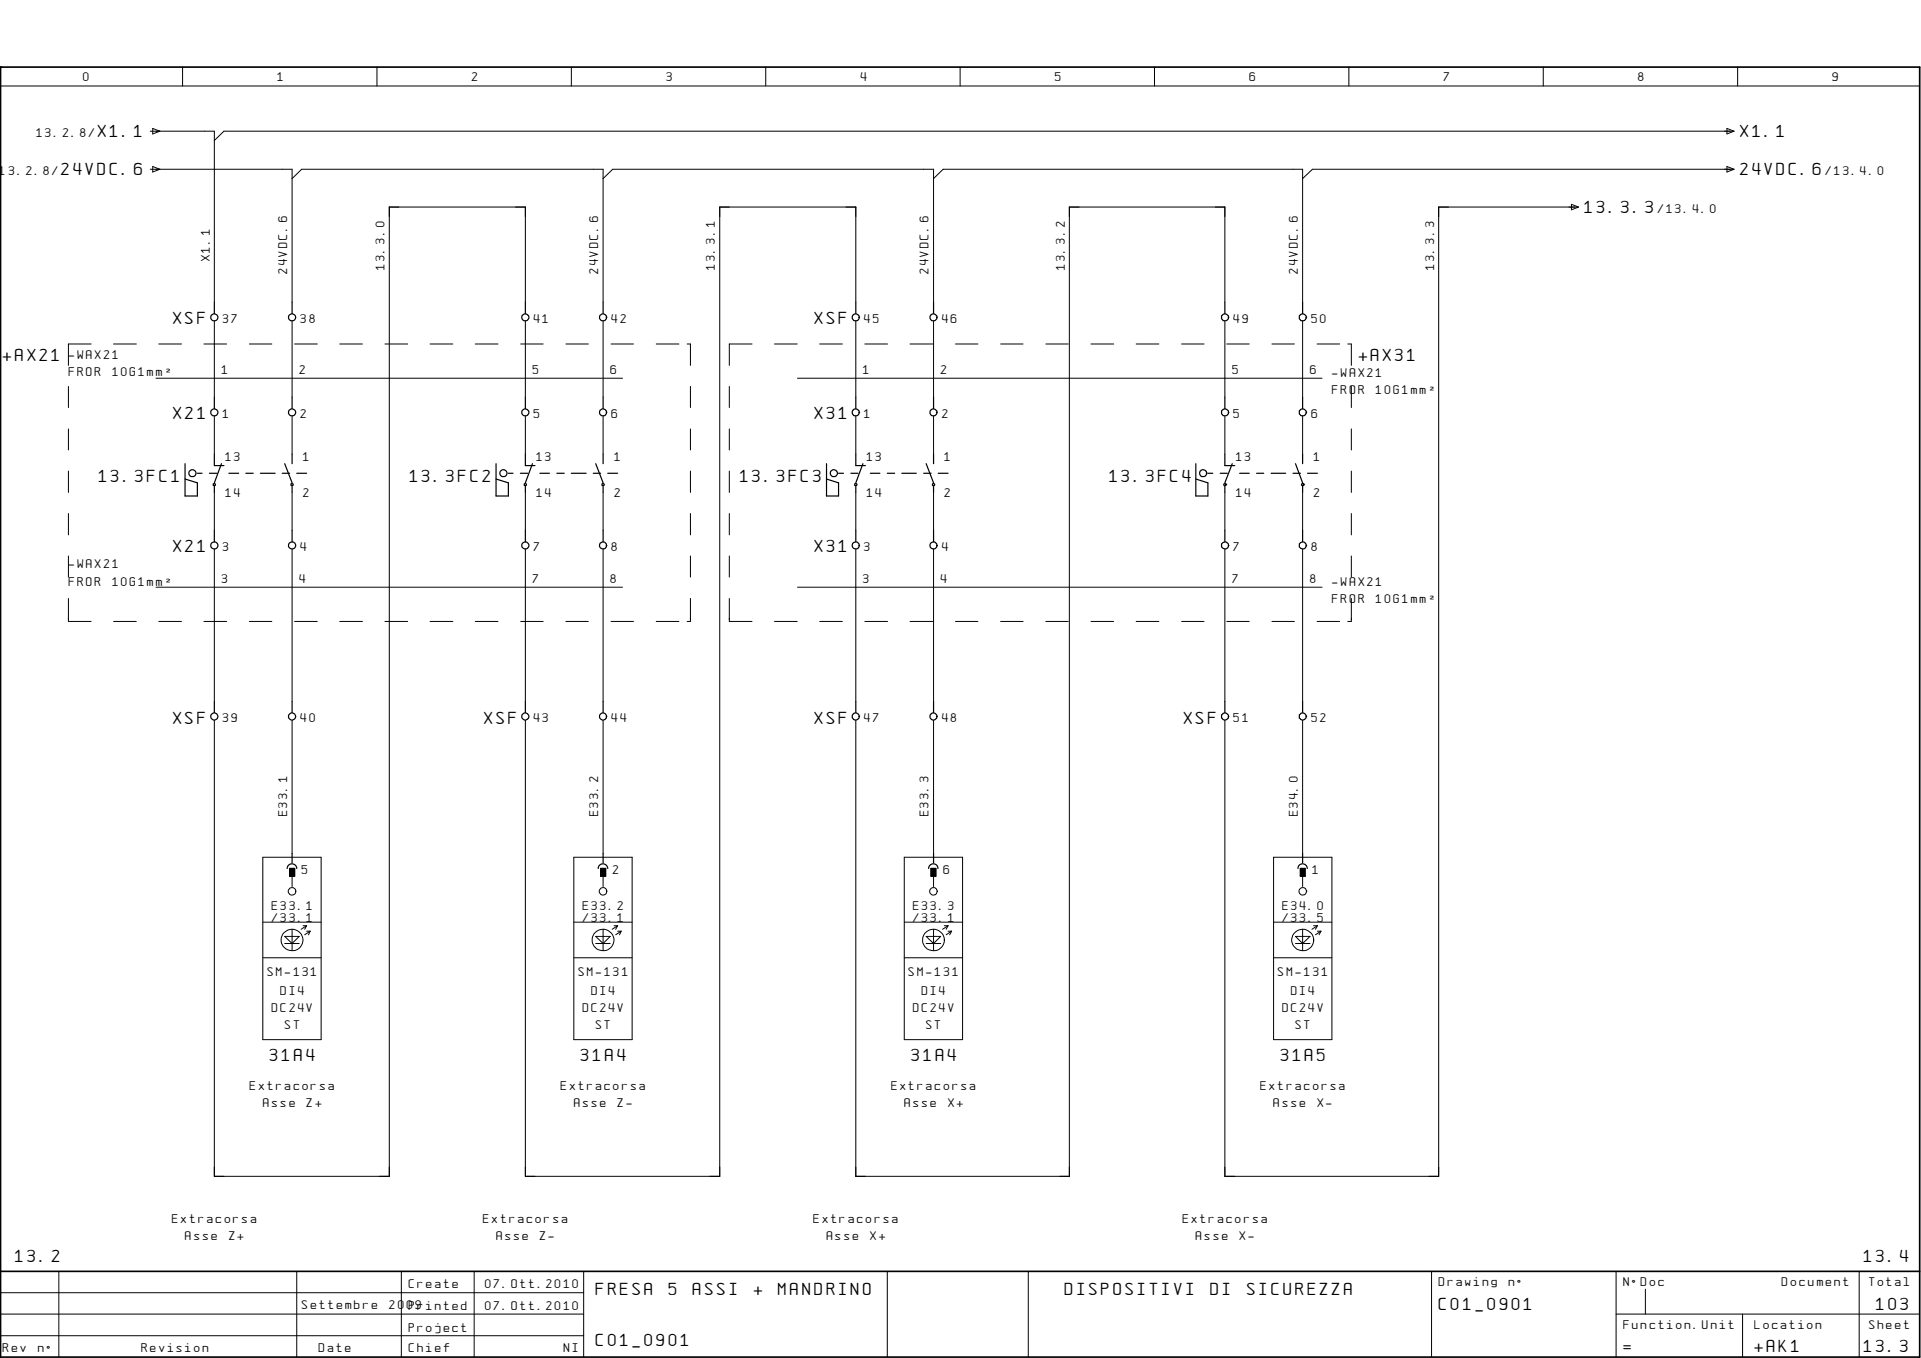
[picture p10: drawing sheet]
<svg xmlns="http://www.w3.org/2000/svg" width="297mm" height="210mm" viewBox="0 0 297 210" stroke-linecap="round" stroke-linejoin="round" font-family="sans-serif">
<path d="M.1 10.4h.1M.1 10.4h296.7v199.4h-296.7zM.1 196.5h296.7" fill="none" stroke="#000" stroke-width=".26"/>
<g fill="none" stroke="#000" stroke-width=".15">
<path d="M.1 13.3h296.7M23.6 19.9l1.1 .4-1.1 .4zM28.2 10.4v2.9M58.3 10.4v2.9M88.3 10.4v2.9M118.4 10.4v2.9M148.5 10.4v2.9M178.5 10.4v2.9M208.6 10.4v2.9M238.6 10.4v2.9M267 19.9l1.1 .4-1.1 .4zM268.7 10.4v2.9"/>
<path d="M23.2 20.3h9.9v26.4M23.2 26.2h22v20.5M23.6 25.7l1.1 .5-1.1 .4zM45.2 27.6l1.4-1.4h46.7v20.5M93.3 27.6l1.4-1.4h49.7v20.5M144.4 27.6l1.4-1.4h55.6v20.5M243 31.6l1.1 .4-1.1 .4zM244 32h-21.5v149.8h-33.1v-70.5M267 25.7l1.1 .5-1.1 .4zM268.1 20.3h-233.5l-1.5 1.4M268.1 26.2h-65.2l-1.5 1.4M10.6 59.7v3.3"/>
<path d="M14.1 53.2h-3.5v3.3M17.6 53.2h3.5M24.1 58.5h72.2M24.6 53.2h3.5M31.5 53.2h3.5M33.1 49.7v11.7M38.6 53.2h3.4M45.2 49.7v11.7M45.5 53.2h3.6M52.5 53.2h3.5M59.5 53.2h3.5M66.5 53.2h3.5"/>
<path d="M73.5 53.2h3.5M80.5 53.2h3.5M81.2 46.7v-14.7h-21v149.8h-27.1v-70.5M81.2 49.7v11.7M87.5 53.2h3.5M93.3 49.7v11.7M94.5 53.2h3.5M101.5 53.2h3.5M106.3 53.2h.5v3.3M106.8 59.7v3.3M112.8 59.7v3.3M116.3 53.2h-3.5v3.3"/>
<path d="M119.8 53.2h3.5M123.3 58.5h81.1M126.7 53.2h3.6M132.3 46.7v-14.7h-21v149.8h-30.1v-70.5M132.3 49.7v11.7M133.7 53.2h3.5M140.7 53.2h3.5M144.4 49.7v11.7M147.7 53.2h3.5M154.7 53.2h3.5M161.7 53.2h3.5M168.7 53.2h3.5"/>
<path d="M175.7 53.2h3.5M182.7 53.2h3.5M189.4 46.7v-14.7h-24v149.8h-33.1v-70.5M189.4 49.7v11.7M189.7 53.2h3.5M196.7 53.2h3.4M201.4 49.7v11.7M203.7 53.2h3.4M208.4 53.2h.6v3.3M209 59.7v3.3M10.6 66.3v3.3M10.6 72.8v3.3"/>
<path d="M10.6 79.4v3.3M33.1 64.3v5.9M33.1 76.1v5.9M45.2 64.3v5.9M45.2 76.1v5.9M81.2 64.3v5.9M81.2 76.1v5.9M93.3 64.3v5.9M93.3 76.1v5.9M106.8 66.3v3.3M106.8 72.8v3.3M106.8 79.4v3.3"/>
<path d="M112.8 66.3v3.3M112.8 72.8v3.3M112.8 79.4v3.3M132.3 64.3v5.9M132.3 76.1v5.9M144.4 64.3v5.9M144.4 76.1v5.9M189.4 64.3v5.9M189.4 76.1v5.9M201.4 64.3v5.9M201.4 76.1v5.9M209 66.3v3.3"/>
<path d="M209 72.8v3.3M209 79.4v3.3M10.6 85.9v3.3M10.6 92.5v3.6h3.5M17.6 96.1h3.5M24.1 90.8h72.2M24.6 96.1h3.5M31.5 96.1h3.5M33.1 84.9v23.5M38.6 96.1h3.4M45.2 84.9v23.5M45.5 96.1h3.6"/>
<path d="M52.5 96.1h3.5M59.5 96.1h3.5M66.5 96.1h3.5M73.5 96.1h3.5M80.5 96.1h3.5M81.2 84.9v23.5M87.5 96.1h3.5M93.3 84.9v23.5M94.5 96.1h3.5M101.5 96.1h3.5M106.8 92.5v3.6h-.5M106.8 85.9v3.3"/>
<path d="M112.8 92.5v3.6h3.5M112.8 85.9v3.3M119.8 96.1h3.5M123.3 90.8h81.1M126.7 96.1h3.6M132.3 84.9v23.5M133.7 96.1h3.5M140.7 96.1h3.5M144.4 84.9v23.5M147.7 96.1h3.5M154.7 96.1h3.5M161.7 96.1h3.5"/>
<path d="M168.7 96.1h3.5M175.7 96.1h3.5M182.7 96.1h3.5M189.4 84.9v23.5M189.7 96.1h3.5M196.7 96.1h3.4M201.4 84.9v23.5M203.7 96.1h3.4M209 92.5v3.6h-.6M209 85.9v3.3M45.2 111.3v20.6M93.3 111.3v20.6"/>
<path d="M144.4 111.3v20.6M201.4 111.3v20.6M40.6 132.5h9.1v28.2h-9.1zM45.2 134.8h.1M45.2 134.8v2.2M88.7 132.5h9v28.2h-9zM93.3 134.8h.1M93.3 134.8v2.2M139.8 132.5h9v28.2h-9zM144.4 134.8h.1M144.4 134.8v2.2M196.9 132.5h9v28.2h-9z"/>
<path d="M201.4 134.8h.1M201.4 134.8v2.2M40.6 142.5h9.1M40.6 148h9.1M44 144.7h2.3l-1.1 1.1zM44 145.8h2.3M45.2 143.6v3.3M46.9 143.1h.5M47.4 143.1l-.8 .5M47.4 143.1l-.3 .5M47.4 143.9h.6M48 143.9l-.9 .6"/>
<path d="M48 143.9l-.3 .6M88.7 142.5h9M88.7 148h9M92.1 144.7h2.3l-1.1 1.1zM92.1 145.8h2.3M93.3 143.6v3.3M95 143.1h.5M95.5 143.9h.6M95.5 143.1l-.8 .5M95.5 143.1l-.3 .5M96.1 143.9l-.9 .6M96.1 143.9l-.3 .6"/>
<path d="M139.8 142.5h9M139.8 148h9M143.2 144.7h2.3l-1.1 1.1zM143.2 145.8h2.3M144.4 143.6v3.3M146 143.1h.6M146.6 143.9h.5M146.6 143.1l-.8 .5M146.6 143.1l-.3 .5M147.1 143.9l-.8 .6M147.1 143.9l-.2 .6M196.9 142.5h9"/>
<path d="M196.9 148h9M200.3 144.7h2.3l-1.2 1.1zM200.3 145.8h2.3M201.4 143.6v3.3M203.1 143.1h.6M203.7 143.9h.6M203.7 143.1l-.8 .5M203.7 143.1l-.3 .5M204.3 143.9l-.9 .6M204.3 143.9l-.3 .6M.1 196.9v12.9M.1 199.8h90.2"/>
<path d="M9.1 196.5v13.3M45.9 196.5v13.3M62.1 196.5v13.3M73.3 196.5v13.3M90.3 196.5v13.3M137.2 196.5v13.3M159 196.5v13.3M221.4 196.5v13.3M249.9 196.5v13.3M254.4 199.3v3.8M287.5 196.5v13.3M.1 203.1h90.2"/>
<path d="M.1 206.5h90.2M249.9 203.1h46.9M269.4 203.1v6.7"/>
<circle cx="45.2" cy="137.8" r=".59"/>
<circle cx="93.3" cy="137.8" r=".59"/>
<circle cx="144.4" cy="137.8" r=".59"/>
<circle cx="201.5" cy="137.8" r=".59"/>
<circle cx="45.2" cy="145.3" r="1.67"/>
<circle cx="93.3" cy="145.3" r="1.68"/>
<circle cx="144.4" cy="145.3" r="1.69"/>
<circle cx="201.5" cy="145.3" r="1.69"/>
</g>
<g fill="none" stroke="#000" stroke-width=".19">
<path d="M33.1 46.7v1.8M45.2 46.7v1.8M81.2 46.7v1.8M93.3 46.7v1.8M132.3 46.7v1.8M144.4 46.7v1.8M189 48.7a.54 .54 0 0 1 .7-.1 .54 .54 0 0 1 .1 .8l-.2 .2-.5-.1-.2-.2zM189.4 46.7v1.8M201 48.7a.56 .56 0 0 1 .7-.1 .56 .56 0 0 1 .3 .6l-.3 .3h-.6l-.2-.2zM201.4 46.7v1.8M28.6 71.7v5h1.9v-2.1l-1.9-.6M30.5 73.2h.7"/>
<path d="M32.4 73.2h1.1M33 74.8h.3l-.1 .3-.2-.1zM33.1 61.4v1.8M33.1 70.2v1.8h1.5M33.1 75.2v.9M34.2 71.7l-1.1 2.9M35.4 73.2h1.5M38 73.2h1.2M40.3 73.2h2.2M43.6 73.2h1.2M44 71.7l1.2 2.9M45 74.8h.3v.3l-.3-.1z"/>
<path d="M45.2 61.4v1.8M45.2 70.2v1.5M45.2 75.2v.9M45.9 73.2h1.5M76.7 71.7v5h1.9v-2.1l-1.9-.6M78.6 73.2h.7M80.5 73.2h1.1M81.1 74.8h.2l.1 .2-.3 .1zM81.2 70.2v1.8h1.5M81.2 61.4v1.8M81.2 75.2v.9M82.3 71.7l-1.1 2.9"/>
<path d="M83.5 73.2h1.5M86.1 73.2h1.1M88.3 73.2h2.3M91.7 73.2h1.2M92.1 71.7l1.2 2.9M93.1 74.8h.2l.1 .2-.3 .1zM93.3 61.4v1.8M93.3 70.2v1.5M93.3 75.2v.9M94 73.2h1.5M127.8 71.7v5h1.9v-2.1l-1.9-.6M129.7 73.2h.7"/>
<path d="M131.6 73.2h1.1M132.2 74.8h.2l.1 .2-.3 .1zM132.3 70.2v1.8h1.5M132.3 61.4v1.8M132.3 75.2v.9M133.4 71.7l-1.1 2.9M134.6 73.2h1.5M137.2 73.2h1.1M139.4 73.2h2.3M142.8 73.2h1.2M143.2 71.7l1.2 2.9M144.2 74.8h.2l.1 .2-.3 .1z"/>
<path d="M144.4 61.4v1.8M144.4 70.2v1.5M144.4 75.2v.9M145.1 73.2h1.5M184.9 71.7v5h1.9v-2.1l-1.9-.6M186.8 73.2h.7M188.7 73.2h1.1M189 63.4a.56 .56 0 0 1 .7-.1 .56 .56 0 0 1 .2 .7l-.3 .3-.5-.1-.2-.2zM189.3 74.8h.3l-.1 .3-.3-.1zM189.4 70.2v1.8h1.5M189.4 61.4v1.8M189.4 75.2v.9"/>
<path d="M190.5 71.7l-1.1 2.9M191.7 73.2h1.5M194.3 73.2h1.1M196.6 73.2h2.2M199.9 73.2h1.2M200.3 71.7l1.1 2.9M201 63.4a.56 .56 0 0 1 .7-.1 .56 .56 0 0 1 .3 .6l-.3 .3h-.6l-.2-.2zM201.3 74.8h.2l.1 .2-.3 .1zM201.4 61.4v1.8M201.4 70.2v1.5M201.4 75.2v.9M202.2 73.2h1.5"/>
<path d="M33.1 82v1.7M45.2 82v1.7M81.2 82v1.7M93.3 82v1.7M132.3 82v1.7M144.4 82v1.7M189 84a.56 .56 0 0 1 .7-.1 .56 .56 0 0 1 .2 .7 .6 .6 0 0 1-1-.1zM189.4 82v1.7M201.1 83.9a.57 .57 0 0 1 .6 0 .57 .57 0 0 1 .3 .6 .58 .58 0 0 1-.5 .4 .58 .58 0 0 1-.6-.4v-.4zM201.4 82v1.7M33.1 108.4v1.8M45.2 108.4v1.8"/>
<path d="M81.2 108.4v1.8M93.3 108.4v1.8M132.3 108.4v1.8M144.4 108.4v1.8M188.9 110.5a.56 .56 0 0 1 .9-.2 .56 .56 0 0 1-.1 .9 .62 .62 0 0 1-.8-.2zM189.4 108.4v1.8M200.9 110.5a.55 .55 0 0 1 1 0 .55 .55 0 0 1-.6 .8l-.4-.3zM201.4 108.4v1.8M44.4 134.2a.74 .74 0 0 1 .7-.7 .74 .74 0 0 1 .8 .7M44.8 134.2h.7v1.2h-.7zM45.2 131.9v1.4M92.5 134.2a.74 .74 0 0 1 .7-.7 .74 .74 0 0 1 .8 .7"/>
<path d="M92.9 134.2h.7v1.2h-.7zM93.3 131.9v1.4M143.6 134.2a.72 .72 0 0 1 .7-.7 .72 .72 0 0 1 .7 .7M144 134.2h.7v1.2h-.7zM144.4 131.9v1.4M200.7 134.2a.72 .72 0 0 1 .7-.7 .72 .72 0 0 1 .7 .7M201.1 134.2h.7v1.2h-.7zM201.4 131.9v1.4"/>
<circle cx="33.1" cy="49.1" r=".55"/>
<circle cx="45.2" cy="49.1" r=".55"/>
<circle cx="81.2" cy="49.1" r=".55"/>
<circle cx="93.3" cy="49.1" r=".55"/>
<circle cx="132.3" cy="49.1" r=".56"/>
<circle cx="144.3" cy="49.1" r=".56"/>
<circle cx="29.8" cy="73.2" r=".55"/>
<circle cx="33.1" cy="63.8" r=".55"/>
<circle cx="45.2" cy="63.8" r=".55"/>
<circle cx="77.8" cy="73.2" r=".55"/>
<circle cx="81.2" cy="63.8" r=".55"/>
<circle cx="93.3" cy="63.8" r=".55"/>
<circle cx="128.9" cy="73.2" r=".55"/>
<circle cx="132.3" cy="63.8" r=".56"/>
<circle cx="144.3" cy="63.8" r=".56"/>
<circle cx="186" cy="73.2" r=".56"/>
<circle cx="33.2" cy="84.3" r=".54"/>
<circle cx="45.2" cy="84.3" r=".54"/>
<circle cx="81.2" cy="84.3" r=".54"/>
<circle cx="93.3" cy="84.3" r=".54"/>
<circle cx="132.3" cy="84.3" r=".55"/>
<circle cx="144.4" cy="84.3" r=".55"/>
<circle cx="33.1" cy="110.7" r=".55"/>
<circle cx="45.2" cy="110.7" r=".55"/>
<circle cx="81.2" cy="110.7" r=".55"/>
<circle cx="93.3" cy="110.7" r=".55"/>
<circle cx="132.3" cy="110.7" r=".56"/>
<circle cx="144.3" cy="110.7" r=".56"/>
</g>
<path d="M44.8 134.2h.7v1.2h-.7zM92.9 134.2h.7v1.2h-.7zM144 134.2h.7v1.2h-.7zM201.1 134.2h.7v1.2h-.7z" fill="#000"/>
<g font-size="2.2">
<text x="15.1" y="21.2">X1.1</text>
<text x="269.1" y="21.2">X1.1</text>
<text x="9.4" y="27.1">24VDC.6</text>
<text x="269.1" y="27.1">24VDC.6</text>
<text x="245" y="33">13.3.3</text>
<text x="26.8" y="50.1">XSF</text>
<text x="125.9" y="50.1">XSF</text>
<text x=".5" y="55.8">+AX21</text>
<text x="210.1" y="55.8">+AX31</text>
<text x="26.8" y="64.8">X21</text>
<text x="125.9" y="64.8">X31</text>
<text x="15.3" y="74.5">13.3FC1</text>
<text x="63.4" y="74.5">13.3FC2</text>
<text x="114.5" y="74.5">13.3FC3</text>
<text x="171.6" y="74.5">13.3FC4</text>
<text x="26.8" y="85.4">X21</text>
<text x="125.9" y="85.4">X31</text>
<text x="26.8" y="111.8">XSF</text>
<text x="74.8" y="111.8">XSF</text>
<text x="125.9" y="111.8">XSF</text>
<text x="183" y="111.8">XSF</text>
<text x="41.7" y="164">31A4</text>
<text x="89.8" y="164">31A4</text>
<text x="140.9" y="164">31A4</text>
<text x="198" y="164">31A5</text>
<text x="2.4" y="195.1">13.2</text>
<text x="288.2" y="195.1">13.4</text>
<text x="92.2" y="200.2">FRESA</text>
<text x="103.4" y="200.2">5</text>
<text x="107.1" y="200.2">ASSI</text>
<text x="116.5" y="200.2">+</text>
<text x="120.3" y="200.2">MANDRINO</text>
<text x="164.6" y="200.2">DISPOSITIVI</text>
<text x="187.2" y="200.2">DI</text>
<text x="192.8" y="200.2">SICUREZZA</text>
<text x="222.5" y="202.4">C01_0901</text>
<text x="290.1" y="202.4">103</text>
<text x="92.2" y="208">C01_0901</text>
<text x="251" y="209">=</text>
<text x="271.3" y="209">+AK1</text>
<text x="288.2" y="209">13.3</text>
</g>
<g font-size="1.5">
<text x="12.9" y="12.6">0</text>
<text x="42.9" y="12.6">1</text>
<text x="73" y="12.6">2</text>
<text x="103" y="12.6">3</text>
<text x="133.1" y="12.6">4</text>
<text x="163.1" y="12.6">5</text>
<text x="193.2" y="12.6">6</text>
<text x="223.3" y="12.6">7</text>
<text x="253.3" y="12.6">8</text>
<text x="283.3" y="12.6">9</text>
<text x="5.6" y="21.2">13.2.8/</text>
<text x="0" y="27.1">13.2.8/</text>
<text x="282.3" y="27.1">/13.4.0</text>
<text x="256.3" y="33">/13.4.0</text>
<text x="32.4" y="40.3" transform="rotate(-90 32.4 40.3)">X1.1</text>
<text x="59.4" y="41.7" transform="rotate(-90 59.4 41.7)">13.3.0</text>
<text x="110.5" y="41.7" transform="rotate(-90 110.5 41.7)">13.3.1</text>
<text x="164.6" y="41.7" transform="rotate(-90 164.6 41.7)">13.3.2</text>
<text x="221.7" y="41.7" transform="rotate(-90 221.7 41.7)">13.3.3</text>
<text x="44.4" y="42.3" transform="rotate(-90 44.4 42.3)">24VDC.6</text>
<text x="92.5" y="42.3" transform="rotate(-90 92.5 42.3)">24VDC.6</text>
<text x="143.6" y="42.3" transform="rotate(-90 143.6 42.3)">24VDC.6</text>
<text x="200.7" y="42.3" transform="rotate(-90 200.7 42.3)">24VDC.6</text>
<text x="34.5" y="49.9">37</text>
<text x="46.5" y="49.9">38</text>
<text x="82.5" y="49.9">41</text>
<text x="94.6" y="49.9">42</text>
<text x="133.6" y="49.9">45</text>
<text x="145.7" y="49.9">46</text>
<text x="190.8" y="49.9">49</text>
<text x="202.8" y="49.9">50</text>
<text x="10.6" y="55.5">-WAX21</text>
<text x="10.6" y="58.2">FROR</text>
<text x="17.4" y="58.2">10G1mmý</text>
<text x="34.3" y="57.7">1</text>
<text x="46.3" y="57.7">2</text>
<text x="82.4" y="57.7">5</text>
<text x="94.4" y="57.7">6</text>
<text x="133.5" y="57.7">1</text>
<text x="145.5" y="57.7">2</text>
<text x="190.6" y="57.7">5</text>
<text x="202.6" y="57.7">6</text>
<text x="206" y="58.3">-WAX21</text>
<text x="34.5" y="64.6">1</text>
<text x="46.5" y="64.6">2</text>
<text x="82.5" y="64.6">5</text>
<text x="94.6" y="64.6">6</text>
<text x="133.6" y="64.6">1</text>
<text x="145.7" y="64.6">2</text>
<text x="190.8" y="64.6">5</text>
<text x="202.8" y="64.6">6</text>
<text x="206" y="61">FROR</text>
<text x="212.8" y="61">10G1mmý</text>
<text x="34.9" y="71.3">13</text>
<text x="46.9" y="71.3">1</text>
<text x="83" y="71.3">13</text>
<text x="95" y="71.3">1</text>
<text x="134" y="71.3">13</text>
<text x="146" y="71.3">1</text>
<text x="191.1" y="71.3">13</text>
<text x="203.2" y="71.3">1</text>
<text x="34.9" y="76.8">14</text>
<text x="46.9" y="76.8">2</text>
<text x="83" y="76.8">14</text>
<text x="95" y="76.8">2</text>
<text x="134" y="76.8">14</text>
<text x="146" y="76.8">2</text>
<text x="191.1" y="76.8">14</text>
<text x="203.2" y="76.8">2</text>
<text x="10.6" y="87.8">-WAX21</text>
<text x="34.5" y="85.1">3</text>
<text x="46.5" y="85.1">4</text>
<text x="82.5" y="85.1">7</text>
<text x="94.6" y="85.1">8</text>
<text x="133.6" y="85.1">3</text>
<text x="145.7" y="85.1">4</text>
<text x="190.8" y="85.1">7</text>
<text x="202.8" y="85.1">8</text>
<text x="10.6" y="90.5">FROR</text>
<text x="17.4" y="90.5">10G1mmý</text>
<text x="34.3" y="90">3</text>
<text x="46.3" y="90">4</text>
<text x="82.4" y="90">7</text>
<text x="94.4" y="90">8</text>
<text x="133.5" y="90">3</text>
<text x="145.5" y="90">4</text>
<text x="190.6" y="90">7</text>
<text x="202.6" y="90">8</text>
<text x="206" y="90.6">-WAX21</text>
<text x="206" y="93.3">FROR</text>
<text x="212.8" y="93.3">10G1mmý</text>
<text x="34.5" y="111.6">39</text>
<text x="46.5" y="111.6">40</text>
<text x="82.5" y="111.6">43</text>
<text x="94.6" y="111.6">44</text>
<text x="133.6" y="111.6">47</text>
<text x="145.7" y="111.6">48</text>
<text x="190.8" y="111.6">51</text>
<text x="202.8" y="111.6">52</text>
<text x="44.4" y="126.2" transform="rotate(-90 44.4 126.2)">E33.1</text>
<text x="92.5" y="126.2" transform="rotate(-90 92.5 126.2)">E33.2</text>
<text x="143.6" y="126.2" transform="rotate(-90 143.6 126.2)">E33.3</text>
<text x="200.7" y="126.2" transform="rotate(-90 200.7 126.2)">E34.0</text>
<text x="46.7" y="135.1">5</text>
<text x="94.8" y="135.1">2</text>
<text x="145.9" y="135.1">6</text>
<text x="202.9" y="135.1">1</text>
<text x="42" y="140.7">E33.1</text>
<text x="42" y="142.6">/33.1</text>
<text x="90.1" y="140.7">E33.2</text>
<text x="90.1" y="142.6">/33.1</text>
<text x="141.2" y="140.7">E33.3</text>
<text x="141.2" y="142.6">/33.1</text>
<text x="198.3" y="140.7">E34.0</text>
<text x="198.3" y="142.6">/33.5</text>
<text x="41.4" y="150.9">SM-131</text>
<text x="43.4" y="153.8">DI4</text>
<text x="89.4" y="150.9">SM-131</text>
<text x="91.5" y="153.8">DI4</text>
<text x="140.5" y="150.9">SM-131</text>
<text x="142.5" y="153.8">DI4</text>
<text x="197.6" y="150.9">SM-131</text>
<text x="199.6" y="153.8">DI4</text>
<text x="42" y="156.5">DC24V</text>
<text x="44.1" y="159.1">ST</text>
<text x="90.1" y="156.5">DC24V</text>
<text x="92.2" y="159.1">ST</text>
<text x="141.2" y="156.5">DC24V</text>
<text x="143.2" y="159.1">ST</text>
<text x="198.3" y="156.5">DC24V</text>
<text x="200.3" y="159.1">ST</text>
<text x="38.6" y="168.5">Extracorsa</text>
<text x="40.7" y="171.2">Asse</text>
<text x="47.4" y="171.2">Z+</text>
<text x="86.7" y="168.5">Extracorsa</text>
<text x="88.8" y="171.2">Asse</text>
<text x="95.5" y="171.2">Z-</text>
<text x="137.8" y="168.5">Extracorsa</text>
<text x="139.9" y="171.2">Asse</text>
<text x="146.6" y="171.2">X+</text>
<text x="194.9" y="168.5">Extracorsa</text>
<text x="196.9" y="171.2">Asse</text>
<text x="203.7" y="171.2">X-</text>
<text x="26.6" y="189.1">Extracorsa</text>
<text x="28.7" y="191.7">Asse</text>
<text x="35.4" y="191.7">Z+</text>
<text x="74.7" y="189.1">Extracorsa</text>
<text x="76.7" y="191.7">Asse</text>
<text x="83.5" y="191.7">Z-</text>
<text x="125.8" y="189.1">Extracorsa</text>
<text x="127.8" y="191.7">Asse</text>
<text x="134.6" y="191.7">X+</text>
<text x="182.9" y="189.1">Extracorsa</text>
<text x="184.9" y="191.7">Asse</text>
<text x="191.7" y="191.7">X-</text>
<text x="46.7" y="202.4">Settembre</text>
<text x="60.2" y="202.4">2009</text>
<text x="63.2" y="199.1">Create</text>
<text x="63.2" y="202.4">Printed</text>
<text x="75" y="199.1">07.Ott.2010</text>
<text x="75" y="202.4">07.Ott.2010</text>
<text x="222.5" y="198.8">Drawing</text>
<text x="233.3" y="198.8">nø</text>
<text x="251" y="198.8">NøDoc</text>
<text x="275.5" y="198.8">Document</text>
<text x="289" y="198.8">Total</text>
<text x=".5" y="209">Rev</text>
<text x="5.9" y="209">nø</text>
<text x="21.9" y="209">Revision</text>
<text x="49.3" y="209">Date</text>
<text x="63.2" y="205.8">Project</text>
<text x="63.2" y="209">Chief</text>
<text x="87.2" y="209">NI</text>
<text x="251" y="205.4">Function.Unit</text>
<text x="271.3" y="205.4">Location</text>
<text x="289" y="205.4">Sheet</text>
</g>
</svg>
